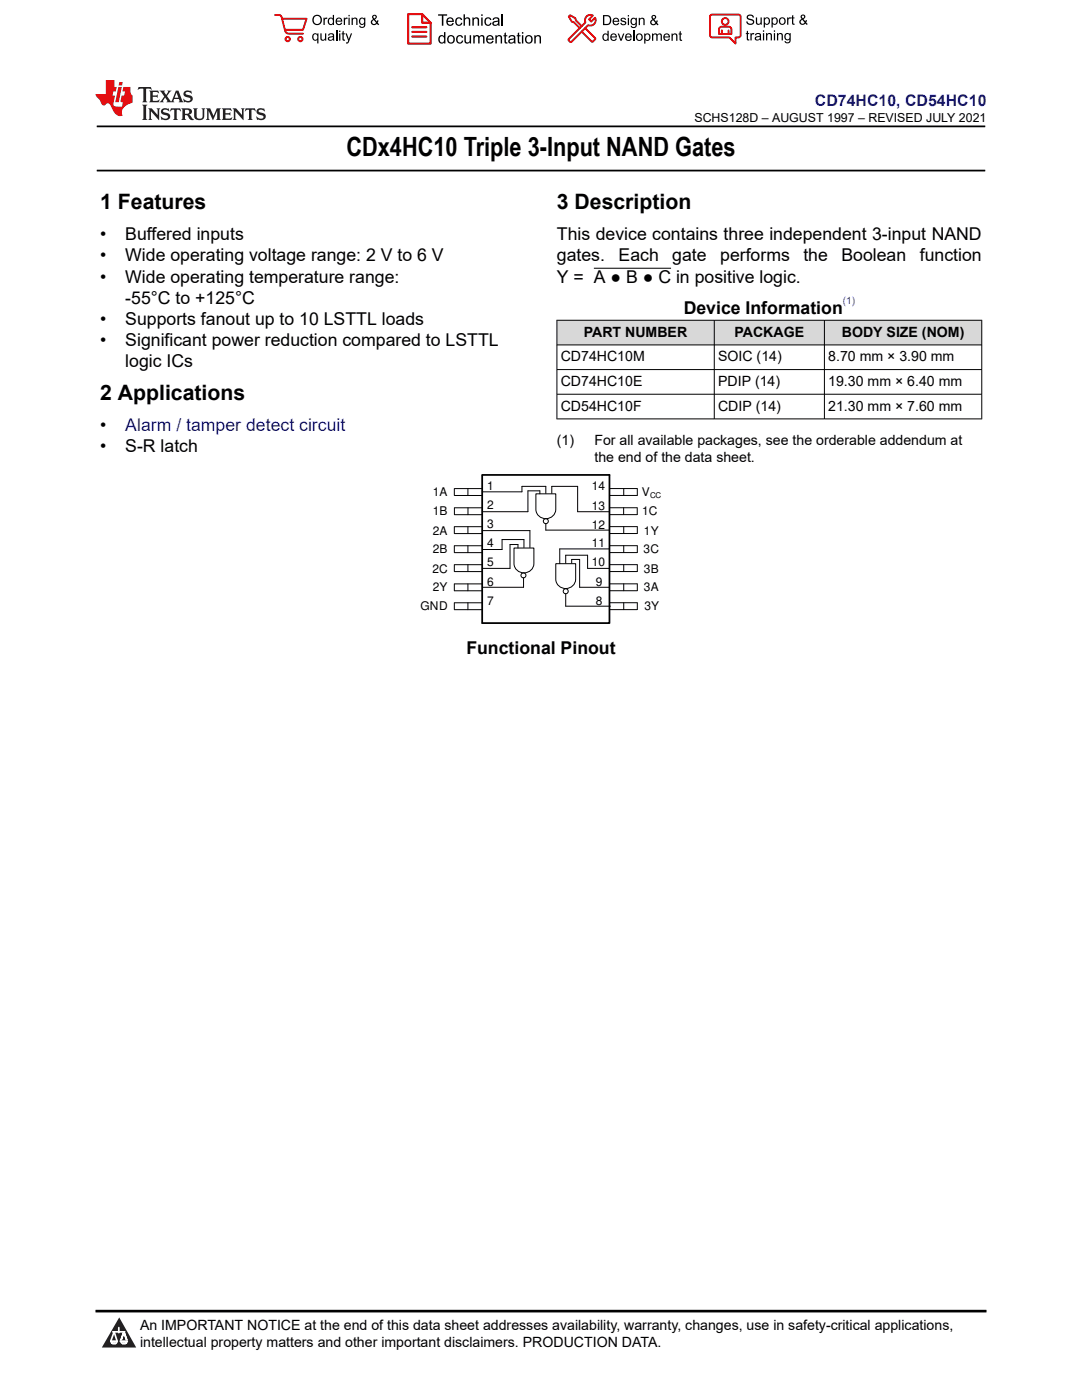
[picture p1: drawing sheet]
<svg xmlns="http://www.w3.org/2000/svg" width="216mm" height="279mm" viewBox="0 0 216 279" stroke-linecap="round" stroke-linejoin="round" font-family="sans-serif">
<path d="M19.3 25.2h177.3M19.3 34h177.3" fill="none" stroke="#000" stroke-width=".35"/>
<path d="M118.5 53.5h15.4" fill="none" stroke="#000" stroke-width=".2"/>
<g fill="#d8d8d8">
<path d="M111.1 63.9h84.8v4.9h-84.8z" fill-rule="evenodd"/>
<path d="M111.2 64h31.3v4.8h-31.3z" fill-rule="evenodd"/>
<path d="M142.6 64h21.8v4.8h-21.8z" fill-rule="evenodd"/>
<path d="M164.6 64h31.2v4.8h-31.2z" fill-rule="evenodd"/>
</g>
<g fill="none" stroke="#000" stroke-width=".2">
<path d="M111.1 63.9h84.9M111.1 68.8h84.9M111.1 73.8h84.9M111.1 78.7h84.9M111.1 63.9v19.8M142.5 63.9v19.8M164.5 63.9v19.8M195.9 63.9v19.8M90.7 97.5v1.4M90.7 97.5h5.5M90.7 98.9h5.5M93.4 97.5v1.4"/>
<path d="M96.2 98.2h8v-1.1h4.7v1.4M106.9 98.6h4v3.1a1.99 1.99 0 0 1-2 1.8 1.99 1.99 0 0 1-2-1.8zM107.7 98.6v-.6h-2.4v4.1h-9.1M110.1 98.5v-1.4h5.2v5h6.3M111.1 83.6h84.9M121.6 97.5h5.5M121.6 98.9h5.5M124.5 97.5v1.4M127.2 97.5v1.4M90.7 105.1v1.4M90.7 108.9v1.4M90.7 112.7v1.4"/>
<path d="M90.7 116.5v1.4M90.7 101.3v1.4M90.7 105.1h5.5M90.7 108.9h5.5M90.7 110.3h5.5M90.7 112.7h5.5M90.7 114.1h5.5M90.7 116.5h5.5M90.7 106.5h5.5M90.7 117.9h5.5M90.7 102.7h5.5M90.7 101.3h5.5"/>
<path d="M93.4 105.1v1.4M93.4 108.9v1.4M93.4 112.7v1.4M93.4 116.5v1.4M93.4 101.3v1.4M96.2 105.9h9.5v3.4M102.6 109.4h3.9v3.1a1.99 1.99 0 0 1-1.9 1.8 1.99 1.99 0 0 1-2-1.8zM103.4 109.4v-.7h-1.6v4.7h-5.6M104.5 115.3v1.9h-8.1M104.5 109.3v-1.6h-4.3v2h-3.8M108.9 104.5v1.3h12.7M110.9 112.5h4v3.1a1.99 1.99 0 0 1-2 1.9 1.99 1.99 0 0 1-2-1.8z"/>
<path d="M112.9 112.4v-1.6h4.3v2.6h4.4M112.9 118.5v2.5h8.9M114.1 112.4v-.8h1.6v5.6h5.9M121.6 109.5h-9.9v3M121.6 101.3h5.5M121.6 102.7h5.5M121.6 105.1h5.5M121.6 106.5h5.5M121.6 108.9h5.5M121.6 110.3h5.5M121.6 112.7h5.5M121.6 114.1h5.5"/>
<path d="M121.6 116.5h5.5M121.6 117.9h5.5M124.4 101.3v1.4M124.5 105.1v1.4M124.5 108.9v1.4M124.5 112.7v1.4M124.5 116.5v1.4M127.2 101.3v1.4M127.2 105.1v1.4M127.2 108.9v1.4M127.2 112.7v1.4M127.2 116.5v1.4"/>
<path d="M90.7 120.3v1.4M90.7 121.7h5.5M90.7 120.3h5.5M93.4 120.3v1.4M121.6 120.3h5.5M121.6 121.7h5.5M124.5 120.3v1.4M127.2 120.3v1.4"/>
<circle cx="104.4" cy="114.8" r=".5"/>
<circle cx="108.9" cy="104" r=".5"/>
<circle cx="112.9" cy="118" r=".5"/>
</g>
<path d="M96.2 94.8v29.6M96.3 94.8h25.3v29.6h-25.3" fill="none" stroke="#000" stroke-width=".35"/>
<path d="M0 0h215.9v23.8h-215.9z" fill-rule="evenodd" fill="#fff"/>
<path d="M27.7 17.4l-.2 .6 .5-.3h.6v.1v2.2l-.2 .4h1l-.2-.4v-2.2v-.1h.5l.5 .3-.1-.6zM29.8 18.1l.2 .4v1.5l-.2 .4h1.9l.1-.6a1.08 1.08 0 0 1-1.3 .2v-.7h.6l.4 .2v-.6l-.4 .2h-.6v-.6l.2-.1a1 1 0 0 1 1 .2l-.1-.5zM31.8 18.1l1 1.1-1 1.2h.9l-.2-.2 .4-.7 .5 .7-.2 .2h1.6l-.2-.2 .1-.4h1l.1 .4-.1 .2h.9l-.2-.3-.8-2h-.5l-1 2.2-.8-1.1 .9-1.1h-.8l.2 .2-.5 .7-.3-.7 .1-.2zM35.2 18.5l.4 1h-.8zM36.8 18.2a.65 .65 0 0 0-.2 .7 .65 .65 0 0 0 .6 .5l.7 .2 .1 .2a.79 .79 0 0 1-.7 .4 .79 .79 0 0 1-.7-.5l.1 .7 .2-.1a.93 .93 0 0 0 1.1 .1 .93 .93 0 0 0 .4-1 1.46 1.46 0 0 0-1.2-.6l-.1-.3a1.09 1.09 0 0 1 1.2 .2l-.2-.6-.1 .1-.6-.2zM28.4 20.9l.2 .4v2.3l-.2 .3h1l-.2-.3v-2.3l.2-.4zM29.6 21.6l.2 .4v1.6l-.2 .3h.8l-.3-.3v-1.4l1.7 1.8v-2l.2-.4h-.8l.2 .2 .1 1.1-1.2-1.3zM32.3 21.8a.65 .65 0 0 0-.2 .7 .65 .65 0 0 0 .7 .4l.6 .2 .1 .2a.79 .79 0 0 1-.7 .4 .79 .79 0 0 1-.7-.5l.1 .7 .2-.1a.93 .93 0 0 0 1.1 .1 .93 .93 0 0 0 .4-.9 1.46 1.46 0 0 0-1.2-.6l-.1-.4a1.09 1.09 0 0 1 1.2 .2l-.2-.6-.1 .1-.6-.1zM34.1 21.6l-.1 .7a.63 .63 0 0 1 .7-.4l.1 1.7-.3 .3h1l-.2-.3v-1.7a.66 .66 0 0 1 .8 .4l-.1-.7zM36.2 21.6l.2 .4v1.6l-.2 .3h.9l-.2-.2v-.7h.5l.1 .2a.79 .79 0 0 0 1.2 .6l-1-.9a.61 .61 0 0 0 .6-.6 .61 .61 0 0 0-.5-.6zM36.9 21.9h.2a.47 .47 0 0 1 .5 .1 .47 .47 0 0 1 .1 .5l-.2 .2h-.6zM38.5 21.6l.2 .2a2.27 2.27 0 0 0 .4 2 1.04 1.04 0 0 0 1.7-.7v-1.3l.2-.2h-.8l.2 .4v1.1a.6 .6 0 0 1-.6 .6 .6 .6 0 0 1-.6-.6v-1.1l.3-.4zM41.1 21.6l.2 .4v1.6l-.2 .3h.7l-.2-.3v-1.5l.9 1.9 .8-1.9v1.5l-.2 .3h1l-.3-.3v-1.6l.3-.4h-.8l-.7 1.5-.7-1.5zM44.3 21.6l.2 .4v1.6l-.2 .3h1.9l.1-.5a1.09 1.09 0 0 1-1.3 .1v-.6h.6l.4 .1v-.6l-.4 .2h-.6v-.6l.2-.1a1.01 1.01 0 0 1 1 .3l-.1-.6zM46.4 21.6l.3 .4v1.6l-.3 .3h.8l-.2-.3v-1.4l1.6 1.8v-2l.2-.4h-.7l.2 .2v1.1l-1.2-1.3zM49 21.6l-.1 .7a.63 .63 0 0 1 .8-.4v1.7l-.3 .3h1l-.2-.3v-1.7a.66 .66 0 0 1 .8 .4l-.1-.7zM51.4 21.8a.65 .65 0 0 0-.2 .7 .65 .65 0 0 0 .6 .4l.6 .2 .2 .2a.79 .79 0 0 1-.8 .4 .79 .79 0 0 1-.6-.5l.1 .7 .2-.1a.93 .93 0 0 0 1 .1 .93 .93 0 0 0 .5-.9 1.46 1.46 0 0 0-1.3-.6l-.1-.4a1.09 1.09 0 0 1 1.3 .2l-.2-.6-.2 .1-.5-.1z" fill="#231f20"/>
<path d="M21.1 16v2.8h-2.1l.1 .3 .9 1a.95 .95 0 0 0 .9 .9 .59 .59 0 0 1 .6-.4 .59 .59 0 0 1 .5 .4l.4 .8a1.59 1.59 0 0 0 2.1 1.3 1.61 1.61 0 0 1 1-2.2l1-.4-.1-1.5a1.59 1.59 0 0 1-.4-1.6h-1.4l-.2 .9h.5l-.1 .8h-.5l-.2 1v.2l.4 .1-.2 .9h-.6a.73 .73 0 0 1-1.1-.7l.3-1.5h-.5l.2-.8h.5l.2-.9h-.5v-1.4zM23.6 17.4l-.6 3h.7l.6-3zM23.8 16.4l-.1 .7h.7l.1-.7z" fill="#ed1c24"/>
<g fill="#000">
<path d="M62.3 4a1 1 0 0 1 2 0 1 1 0 0 1-2 0zM62.8 3.4a.78 .78 0 0 0-.1 1.1 .78 .78 0 0 0 1.1 .1 .78 .78 0 0 0 .1-1.1 .78 .78 0 0 0-1.1-.1z" fill-rule="evenodd"/>
<path d="M62.5 6.8l.4-.2 .4 .3v-.2h.2v2h-.2v-.7a.68 .68 0 0 1-.9-.1 .68 .68 0 0 1 0-.9zM62.6 7a.51 .51 0 0 0-.1 .6 .51 .51 0 0 0 .7 .2 .51 .51 0 0 0 .1-.7 .51 .51 0 0 0-.7-.1z" fill-rule="evenodd"/>
<path d="M64.5 3.5h.3v.3l.1-.3h.3l.1 .1-.1 .2a.32 .32 0 0 0-.3 0 .32 .32 0 0 0-.1 .4v.8h-.3z" fill-rule="evenodd"/>
<path d="M63.9 6.7h.3v.8a.36 .36 0 0 0 .3 .4 .36 .36 0 0 0 .4-.5v-.7h.2v1.4h-.2v-.2a.51 .51 0 0 1-.6 .2 .51 .51 0 0 1-.4-.5z" fill-rule="evenodd"/>
<path d="M65.6 3.7l.4-.2 .4 .2v-.7h.3v2h-.3v-.2a.7 .7 0 0 1-1-.1 .7 .7 0 0 1 .2-1zM65.8 3.8a.51 .51 0 0 0-.1 .7 .51 .51 0 0 0 .6 .2 .51 .51 0 0 0 .1-.7 .51 .51 0 0 0-.6-.2z" fill-rule="evenodd"/>
<path d="M65.6 6.8a.66 .66 0 0 1 .8-.1 .66 .66 0 0 1 .3 .8v.6h-.2l-.1-.2a.52 .52 0 0 1-.7 .2 .52 .52 0 0 1-.2-.6l.3-.2a.42 .42 0 0 0 .6-.3l-.3-.2-.3 .1-.1 .2h-.3zM65.7 7.6a.35 .35 0 0 0 .3 .4 .35 .35 0 0 0 .4-.4v-.2z" fill-rule="evenodd"/>
<path d="M67.7 6.1h.2v.3h-.2zM67.7 6.7h.2v1.4h-.2z" fill-rule="evenodd"/>
<path d="M67.1 3.7a.68 .68 0 0 1 .9-.1 .68 .68 0 0 1 .3 .7h-1.1a.42 .42 0 0 0 .3 .5 .42 .42 0 0 0 .5-.3h.3a.73 .73 0 0 1-1.1 .4 .73 .73 0 0 1-.1-1.2zM67.4 3.8l-.2 .3h.8l-.2-.4z" fill-rule="evenodd"/>
<path d="M68.6 3.5h.2v.3l.2-.3h.3l.1 .1-.1 .2a.32 .32 0 0 0-.4 0 .32 .32 0 0 0-.1 .4v.8h-.2z" fill-rule="evenodd"/>
<path d="M68.3 6.3l.3-.1v.5h.2v.1h-.2v.9l.3 .4a.36 .36 0 0 1-.4 0 .36 .36 0 0 1-.2-.4v-.9h-.1v-.1h.1z" fill-rule="evenodd"/>
<path d="M68.9 6.7h.3l.4 1.1 .4-1.1h.3l-.6 1.4a.51 .51 0 0 1-.6 .6l-.1-.3h.3l.2-.3z" fill-rule="evenodd"/>
<path d="M69.5 3h.3v.3h-.3zM69.5 3.5h.3v1.5h-.3z" fill-rule="evenodd"/>
<path d="M70.2 3.5h.2v.2a.52 .52 0 0 1 .6-.2 .52 .52 0 0 1 .3 .6v.9h-.2v-.9a.34 .34 0 0 0-.3-.4 .34 .34 0 0 0-.4 .3v1h-.2z" fill-rule="evenodd"/>
<path d="M71.8 3.7l.4-.2 .5 .2v-.2h.2v1.3a.64 .64 0 0 1-.5 .8 .64 .64 0 0 1-.7-.5h.2a.41 .41 0 0 0 .5 .2 .41 .41 0 0 0 .2-.5 .69 .69 0 0 1-.9-.1 .69 .69 0 0 1 .1-1zM72 3.8a.5 .5 0 0 0-.1 .7 .5 .5 0 0 0 .7 .1 .5 .5 0 0 0 .1-.6 .5 .5 0 0 0-.7-.2z" fill-rule="evenodd"/>
<path d="M74.4 3.1a.47 .47 0 0 1 .7 .1 .47 .47 0 0 1-.3 .7l.4 .4 .1-.3 .2 .1-.1 .4 .3 .3-.2 .2-.3-.3a.63 .63 0 0 1-1 .1 .63 .63 0 0 1 .3-1l-.3-.4zM74.5 3.4a.27 .27 0 0 0 .5 0 .27 .27 0 0 0-.5 0zM74.4 4.1a.4 .4 0 0 0 0 .6 .4 .4 0 0 0 .6-.1l-.4-.6z" fill-rule="evenodd"/>
<path d="M87.4 2.9h1.8v.2h-.7v2h-.3v-2h-.8z" fill-rule="evenodd"/>
<path d="M87.6 7.2l.5-.2 .5 .2v-.8h.3v2.3h-.3v-.2a.76 .76 0 0 1-1-.1 .76 .76 0 0 1-.1-1zM87.9 7.4a.58 .58 0 0 0-.2 .7 .58 .58 0 0 0 .8 .2 .58 .58 0 0 0 .1-.7 .58 .58 0 0 0-.7-.2z" fill-rule="evenodd"/>
<path d="M89.5 7.2a.81 .81 0 0 1 1.1 .1 .81 .81 0 0 1-.2 1.2 .81 .81 0 0 1-1.1-.2l-.1-.7zM89.6 7.4a.57 .57 0 0 0 0 .8 .57 .57 0 0 0 .8 0 .57 .57 0 0 0 0-.7 .57 .57 0 0 0-.8-.1z" fill-rule="evenodd"/>
<path d="M89.3 3.7a.77 .77 0 0 1 .9-.2 .77 .77 0 0 1 .4 .9h-1.3a.48 .48 0 0 0 .4 .5 .48 .48 0 0 0 .6-.3h.3a.83 .83 0 0 1-1.3 .4 .83 .83 0 0 1 0-1.3zM89.5 3.8l-.2 .4h1l-.3-.5z" fill-rule="evenodd"/>
<path d="M91 3.7a.7 .7 0 0 1 1.2 .3h-.2a.45 .45 0 0 0-.6-.3 .45 .45 0 0 0-.3 .6 .45 .45 0 0 0 .3 .6 .45 .45 0 0 0 .6-.4l.3 .1a.76 .76 0 0 1-1.1 .5 .76 .76 0 0 1-.3-1.1z" fill-rule="evenodd"/>
<path d="M91.2 7.2a.7 .7 0 0 1 1.2 .3l-.3 .1a.45 .45 0 0 0-.5-.4 .45 .45 0 0 0-.3 .7 .45 .45 0 0 0 .3 .6 .45 .45 0 0 0 .6-.4h.2a.76 .76 0 0 1-1 .5 .76 .76 0 0 1-.4-1.1z" fill-rule="evenodd"/>
<path d="M92.5 2.9h.3v.8a.59 .59 0 0 1 .7-.2 .59 .59 0 0 1 .3 .6v1h-.2v-1a.4 .4 0 0 0-.5-.4 .4 .4 0 0 0-.3 .5v.9h-.3z" fill-rule="evenodd"/>
<path d="M92.7 7h.2v.9a.41 .41 0 0 0 .5 .6 .41 .41 0 0 0 .3-.6v-.9h.3v1.7h-.3v-.3a.58 .58 0 0 1-.7 .3 .58 .58 0 0 1-.3-.7z" fill-rule="evenodd"/>
<path d="M94.3 3.5h.2v.2a.59 .59 0 0 1 .7-.2 .59 .59 0 0 1 .4 .6v1h-.3v-1a.41 .41 0 0 0-.4-.4 .41 .41 0 0 0-.4 .5v.9h-.2z" fill-rule="evenodd"/>
<path d="M94.4 7h.3v.3a.56 .56 0 0 1 1 0 .54 .54 0 0 1 .6-.3 .54 .54 0 0 1 .4 .5v1.2h-.3v-1.1a.34 .34 0 0 0-.3-.4 .34 .34 0 0 0-.4 .3v1.2h-.3v-1.1a.38 .38 0 0 0-.5-.3 .38 .38 0 0 0-.2 .5v.9h-.3z" fill-rule="evenodd"/>
<path d="M96 2.9h.3v.3h-.3zM96 3.5h.3v1.6h-.3z" fill-rule="evenodd"/>
<path d="M96.8 3.7a.7 .7 0 0 1 1.3 .3h-.3a.45 .45 0 0 0-.6-.3 .45 .45 0 0 0-.3 .6 .45 .45 0 0 0 .3 .6 .45 .45 0 0 0 .6-.4l.3 .1a.76 .76 0 0 1-1.1 .5 .76 .76 0 0 1-.3-1.1z" fill-rule="evenodd"/>
<path d="M97.2 7.2a.77 .77 0 0 1 .9-.1 .77 .77 0 0 1 .4 .8h-1.2a.48 .48 0 0 0 .3 .6 .48 .48 0 0 0 .6-.4l.3 .1a.83 .83 0 0 1-1.3 .3 .83 .83 0 0 1 0-1.3zM97.4 7.4l-.1 .3h.9l-.2-.4z" fill-rule="evenodd"/>
<path d="M98.8 7h.3v.3a.59 .59 0 0 1 .7-.3 .59 .59 0 0 1 .4 .7v1h-.3v-1a.41 .41 0 0 0-.5-.5 .41 .41 0 0 0-.3 .6v.9h-.3z" fill-rule="evenodd"/>
<path d="M98.4 3.7a.74 .74 0 0 1 1-.2 .74 .74 0 0 1 .3 .9v.7h-.3v-.2a.59 .59 0 0 1-.8 .3 .59 .59 0 0 1-.3-.8l1.1-.3a.42 .42 0 0 0-.4-.4 .42 .42 0 0 0-.5 .3h-.2zM98.6 4.5a.36 .36 0 0 0 .2 .5 .36 .36 0 0 0 .5-.2l.1-.5z" fill-rule="evenodd"/>
<path d="M100.7 6.6l.2-.1v.5h.3v.2h-.3v1l.1 .2h.2l.1 .3a.41 .41 0 0 1-.5-.1 .41 .41 0 0 1-.1-.4v-1h-.2v-.2h.2z" fill-rule="evenodd"/>
<path d="M101.6 7.2a.74 .74 0 0 1 .9-.2 .74 .74 0 0 1 .3 1l.1 .7h-.3v-.2a.59 .59 0 0 1-.8 .2 .59 .59 0 0 1-.3-.8l1-.3a.42 .42 0 0 0-.3-.4 .42 .42 0 0 0-.5 .3h-.3zM101.8 8.1a.36 .36 0 0 0 .1 .5 .36 .36 0 0 0 .5-.3l.2-.4z" fill-rule="evenodd"/>
<path d="M103.3 6.6l.3-.1v.5h.3v.2h-.3v1l.1 .2h.2v.3a.41 .41 0 0 1-.5-.1 .41 .41 0 0 1-.1-.4v-1h-.2v-.2h.2z" fill-rule="evenodd"/>
<path d="M104.1 6.4h.3v.3h-.3zM104.1 7h.3v1.7h-.3z" fill-rule="evenodd"/>
<path d="M105 7.2a.81 .81 0 0 1 1.1 .1 .81 .81 0 0 1-.1 1.2 .81 .81 0 0 1-1.2-.2v-.7zM105.2 7.4a.57 .57 0 0 0-.1 .8 .57 .57 0 0 0 .8 0 .57 .57 0 0 0 0-.7 .57 .57 0 0 0-.7-.1z" fill-rule="evenodd"/>
<path d="M106.6 7h.3v.3a.59 .59 0 0 1 .7-.3 .59 .59 0 0 1 .4 .7v1h-.3v-1a.41 .41 0 0 0-.5-.5 .41 .41 0 0 0-.3 .6v.9h-.3z" fill-rule="evenodd"/>
<path d="M120.3 3h.7a1 1 0 0 1 1 1 1 1 0 0 1-1 1h-.7zM120.6 3.2v1.6h.4a.77 .77 0 0 0 .7-.8 .77 .77 0 0 0-.7-.8z" fill-rule="evenodd"/>
<path d="M120.4 6.9l.4-.2 .4 .2v-.8h.3v2h-.3v-.1a.7 .7 0 0 1-.9-.2 .7 .7 0 0 1 .1-.9zM120.6 7a.51 .51 0 0 0-.1 .7 .51 .51 0 0 0 .6 .1 .51 .51 0 0 0 .1-.6 .51 .51 0 0 0-.6-.2z" fill-rule="evenodd"/>
<path d="M122 6.9a.68 .68 0 0 1 .8-.2 .68 .68 0 0 1 .3 .8h-1.1a.42 .42 0 0 0 .3 .5 .42 .42 0 0 0 .5-.3h.3a.73 .73 0 0 1-1.1 .3 .73 .73 0 0 1 0-1.1zM122.2 7l-.2 .3h.8l-.2-.4z" fill-rule="evenodd"/>
<path d="M122.4 3.7a.68 .68 0 0 1 .8-.1 .68 .68 0 0 1 .4 .8h-1.1a.42 .42 0 0 0 .3 .4 .42 .42 0 0 0 .5-.3l.3 .1a.73 .73 0 0 1-1.2 .3 .73 .73 0 0 1 0-1.2zM122.6 3.8l-.1 .3h.8l-.2-.3z" fill-rule="evenodd"/>
<path d="M123.9 3.7l.1-.1a.62 .62 0 0 1 .9 .3l-.2 .1a.29 .29 0 0 0-.3-.3 .29 .29 0 0 0-.3 .3l.1 .1a.58 .58 0 0 1 .6 .1 .58 .58 0 0 1 .1 .6 .67 .67 0 0 1-1.1-.2l.2-.1a.33 .33 0 0 0 .4 .4 .33 .33 0 0 0 .3-.4 .71 .71 0 0 1-.9-.6z" fill-rule="evenodd"/>
<path d="M123.3 6.7h.2l.4 1.2 .4-1.2h.3l-.6 1.4h-.2z" fill-rule="evenodd"/>
<path d="M125.3 3h.2v.3h-.2zM125.3 3.6h.2v1.4h-.2z" fill-rule="evenodd"/>
<path d="M124.9 6.9a.68 .68 0 0 1 .8-.2 .68 .68 0 0 1 .4 .8h-1.1a.42 .42 0 0 0 .3 .5 .42 .42 0 0 0 .5-.3h.3a.73 .73 0 0 1-1.2 .3 .73 .73 0 0 1 0-1.1zM125.1 7l-.1 .3h.8l-.2-.4z" fill-rule="evenodd"/>
<path d="M126 3.7l.4-.2 .4 .2v-.1h.3v1.2a.64 .64 0 0 1-.5 .8 .64 .64 0 0 1-.8-.5l.3 .1a.41 .41 0 0 0 .5 .2 .41 .41 0 0 0 .2-.6 .69 .69 0 0 1-.9-.1 .69 .69 0 0 1 .1-1zM126.2 3.9a.5 .5 0 0 0-.1 .6 .5 .5 0 0 0 .6 .2 .5 .5 0 0 0 .2-.7 .5 .5 0 0 0-.7-.1z" fill-rule="evenodd"/>
<path d="M126.9 7.4a.73 .73 0 0 1 1.4 0 .73 .73 0 0 1-1.4 0zM127.3 7a.5 .5 0 0 0-.1 .7 .5 .5 0 0 0 .7 0 .5 .5 0 0 0 0-.6 .5 .5 0 0 0-.6-.1z" fill-rule="evenodd"/>
<path d="M127.5 3.6h.2v.2a.52 .52 0 0 1 .6-.3 .52 .52 0 0 1 .3 .6v.9h-.2v-.9a.34 .34 0 0 0-.3-.4 .34 .34 0 0 0-.4 .3v1h-.2z" fill-rule="evenodd"/>
<path d="M128.5 6.7h.3v.2a.67 .67 0 0 1 .9 0 .67 .67 0 0 1 0 .9 .55 .55 0 0 1-.9 .2v.7h-.3zM128.9 7a.5 .5 0 0 0-.1 .7 .5 .5 0 0 0 .6 .1 .5 .5 0 0 0 .2-.6 .5 .5 0 0 0-.7-.2z" fill-rule="evenodd"/>
<path d="M130.1 6.7h.2v.2a.49 .49 0 0 1 .9 0l.4-.2a.42 .42 0 0 1 .5 .4v1h-.3v-.9a.3 .3 0 0 0-.2-.3 .3 .3 0 0 0-.4 .2v1h-.2v-.9a.33 .33 0 0 0-.5-.3 .33 .33 0 0 0-.2 .5v.7h-.2z" fill-rule="evenodd"/>
<path d="M130.1 3.1a.47 .47 0 0 1 .8 .1 .47 .47 0 0 1-.3 .7l.3 .4 .1-.2h.3l-.2 .5 .3 .3-.2 .2-.3-.3a.63 .63 0 0 1-1 .1 .63 .63 0 0 1 .3-1l-.2-.5zM130.2 3.5a.27 .27 0 0 0 .5 0 .27 .27 0 0 0-.5 0zM130.2 4.1a.4 .4 0 0 0 0 .7 .4 .4 0 0 0 .6-.2l-.5-.6z" fill-rule="evenodd"/>
<path d="M132.5 6.9a.68 .68 0 0 1 .9-.2 .68 .68 0 0 1 .3 .8h-1.1a.42 .42 0 0 0 .3 .5 .42 .42 0 0 0 .5-.3h.3a.73 .73 0 0 1-1.1 .3 .73 .73 0 0 1-.1-1.1zM132.7 7l-.1 .3h.8l-.2-.4z" fill-rule="evenodd"/>
<path d="M134 6.7h.2v.2a.52 .52 0 0 1 .6-.2 .52 .52 0 0 1 .4 .6v.8h-.3v-.8a.34 .34 0 0 0-.2-.4 .34 .34 0 0 0-.4 .2l-.1 1h-.2z" fill-rule="evenodd"/>
<path d="M135.6 6.3l.2-.1v.5h.3v.2h-.3v.8l.3 .4a.36 .36 0 0 1-.4 0 .36 .36 0 0 1-.1-.4v-.8h-.2v-.2h.2z" fill-rule="evenodd"/>
<path d="M149.2 3a.8 .8 0 0 1 1.2 .5h-.2a.44 .44 0 0 0-.5-.4 .44 .44 0 0 0-.4 .5l.2 .1a.9 .9 0 0 1 1 .8 .84 .84 0 0 1-.9 .5 .84 .84 0 0 1-.7-.7h.3a.52 .52 0 0 0 .5 .5 .52 .52 0 0 0 .5-.6l-.2-.1a.85 .85 0 0 1-1-.8z" fill-rule="evenodd"/>
<path d="M149 6.3l.3-.2v.5h.2v.2h-.2v.9l.2 .4a.36 .36 0 0 1-.4-.1 .36 .36 0 0 1-.1-.4v-.8h-.2v-.2h.2z" fill-rule="evenodd"/>
<path d="M149.7 6.6h.3v.2l.1-.2h.3l.1 .1-.1 .2a.32 .32 0 0 0-.3 0 .32 .32 0 0 0-.1 .4v.8h-.3z" fill-rule="evenodd"/>
<path d="M150.7 6.8a.66 .66 0 0 1 .9-.2 .66 .66 0 0 1 .3 .9v.6h-.2l-.1-.2a.52 .52 0 0 1-.7 .2 .52 .52 0 0 1-.2-.7l.2-.1a.42 .42 0 0 0 .7-.3l-.3-.2h-.3l-.1 .3-.3-.1zM150.9 7.5a.35 .35 0 0 0 .3 .5 .35 .35 0 0 0 .4-.4v-.3z" fill-rule="evenodd"/>
<path d="M150.8 3.5h.3v.8a.36 .36 0 0 0 .3 .5 .36 .36 0 0 0 .4-.5v-.8h.2v1.4h-.2v-.2a.51 .51 0 0 1-.6 .3 .51 .51 0 0 1-.4-.6z" fill-rule="evenodd"/>
<path d="M152.2 6.1h.3v.2h-.3zM152.2 6.6h.3v1.5h-.3z" fill-rule="evenodd"/>
<path d="M152.4 3.5h.2v.2a.67 .67 0 0 1 .9 0 .67 .67 0 0 1 .1 .9 .55 .55 0 0 1-1 .2v.7h-.2zM152.7 3.8a.5 .5 0 0 0-.1 .7 .5 .5 0 0 0 .7 .1 .5 .5 0 0 0 .1-.6 .5 .5 0 0 0-.7-.2z" fill-rule="evenodd"/>
<path d="M152.9 6.6h.2v.2a.52 .52 0 0 1 .6-.2 .52 .52 0 0 1 .3 .6v.9h-.2v-.9a.34 .34 0 0 0-.3-.4 .34 .34 0 0 0-.4 .2v1.1h-.2z" fill-rule="evenodd"/>
<path d="M153.9 3.5h.3v.2a.67 .67 0 0 1 .9 0 .67 .67 0 0 1 0 .9 .55 .55 0 0 1-.9 .2v.7h-.3zM154.3 3.8a.5 .5 0 0 0-.1 .7 .5 .5 0 0 0 .6 .1 .5 .5 0 0 0 .2-.6 .5 .5 0 0 0-.7-.2z" fill-rule="evenodd"/>
<path d="M154.4 6.1h.3v.2h-.3zM154.4 6.6h.3v1.5h-.3z" fill-rule="evenodd"/>
<path d="M155 6.6h.3v.2a.52 .52 0 0 1 .6-.2 .52 .52 0 0 1 .3 .6v.9h-.2v-.9a.34 .34 0 0 0-.3-.4 .34 .34 0 0 0-.4 .2v1.1h-.3z" fill-rule="evenodd"/>
<path d="M155.4 4.2a.75 .75 0 0 1 1.5 0 .75 .75 0 0 1-1.5 0zM155.8 3.8a.5 .5 0 0 0-.1 .7 .5 .5 0 0 0 .8 0 .5 .5 0 0 0 0-.7 .5 .5 0 0 0-.7 0z" fill-rule="evenodd"/>
<path d="M156.7 6.8l.4-.2 .5 .2v-.2h.2v1.3a.64 .64 0 0 1-.5 .7 .64 .64 0 0 1-.8-.4h.3a.41 .41 0 0 0 .5 .2 .41 .41 0 0 0 .2-.5 .69 .69 0 0 1-.9-.1 .69 .69 0 0 1 .1-1zM156.9 6.9a.5 .5 0 0 0-.1 .7 .5 .5 0 0 0 .6 .1 .5 .5 0 0 0 .2-.7 .5 .5 0 0 0-.7-.1z" fill-rule="evenodd"/>
<path d="M157.1 3.5h.2v.2l.1-.2h.3h.2l-.1 .3a.32 .32 0 0 0-.4 0 .32 .32 0 0 0-.1 .4v.7h-.2z" fill-rule="evenodd"/>
<path d="M158 3.1l.3-.1v.5h.2v.2h-.2v.8l.3 .4a.36 .36 0 0 1-.4 0 .36 .36 0 0 1-.2-.4v-.8h-.1v-.2h.1z" fill-rule="evenodd"/>
<path d="M159.9 3a.47 .47 0 0 1 .7 .1 .47 .47 0 0 1-.3 .7l.4 .5 .1-.3h.2l-.1 .5 .3 .3-.2 .2-.3-.3a.63 .63 0 0 1-1 .1 .63 .63 0 0 1 .3-1l-.3-.5zM160 3.4a.27 .27 0 0 0 .5 0 .27 .27 0 0 0-.5 0zM159.9 4.1a.4 .4 0 0 0 0 .6 .4 .4 0 0 0 .6-.2l-.4-.6z" fill-rule="evenodd"/>
</g>
<path d="M67.2 6.1v2M126.5 6.1v2" fill="none" stroke="#000" stroke-width=".25"/>
<g fill="none" stroke="#de0000" stroke-width=".37">
<path d="M54.9 3h.9a1.19 1.19 0 0 1 .6 1.2l.6 2.1a.85 .85 0 0 0 1 .4h2.5M56.3 3.7h4.9l-.7 2.2h-3.6M116.1 5.2l-1.2-1.1-.1-.5-1-.6-.3 .3 .6 1 .5 .2 1.1 1.1M116.8 5.6l1.9 2v.3l-.4 .4h-.3l-1.9-2zM116.8 5.6l.6-.6a1.07 1.07 0 0 0 1.2-.2 1.07 1.07 0 0 0 .1-1.3l-.7 .8-.5-.4 .8-.8a1.07 1.07 0 0 0-1.2 .2 1.07 1.07 0 0 0-.3 1.2l-3.3 3.3v.3l.3 .3h.2l2.1-2.1M141.7 3.1l.4-.2h5.3l.3 .2 .1 3.9-.2 .4-.8 .1v1.2l-1.3-1.2h-3.4l-.4-.2zM143.5 5.6l.5-.3 1.7 .1 .2 .5v.9h-2.4zM144 6.1v.7M145.4 6.1v.7"/>
<circle cx="57.4" cy="7.8" r=".44"/>
<circle cx="59.9" cy="7.8" r=".44"/>
<circle cx="144.7" cy="4.3" r=".67"/>
</g>
<path d="M100.2 2.9v2.2" fill="none" stroke="#000" stroke-width=".28"/>
<path d="M81.4 2.8h2.8v1.7h1.7v4.2h-4.5zM82.3 6.4h2.8M82.3 5.4h2.8M82.3 7.3h2.8M84.2 2.8l1.7 1.7" fill="none" stroke="#de0000" stroke-width=".42"/>
<path d="M0 261.4h215.9v18h-215.9z" fill-rule="evenodd" fill="#fff"/>
<path d="M23.8 262.9l3.4 6h-6.9z" fill="#231f20"/>
<path d="M22.1 267.7h1.3l-.4 .5h-.3a.55 .55 0 0 1-.6-.5z" fill-rule="evenodd" fill="#fff"/>
<path d="M22.1 267.7h1.3l-.4 .5h-.3a.55 .55 0 0 1-.6-.5z" fill="none" stroke="#231f20" stroke-width=".34"/>
<path d="M22.1 267.7h1.3l-.4 .5h-.5zM22.6 265.8h.1M22.6 265.8h2.3zM23.7 265.9h.1M23.7 264.9v1zM24 267.7h.1" fill="none" stroke="#fff" stroke-width=".34"/>
<path d="M24.7 265.8l-.7 1.9z" fill="#fff"/>
<path d="M24.7 265.8l-.7 1.9z" fill="none" stroke="#fff" stroke-width=".34"/>
<path d="M24.7 265.8l.7 1.9z" fill="#fff"/>
<path d="M24.7 265.8l.7 1.9zM25.3 267.7h.1" fill="none" stroke="#fff" stroke-width=".34"/>
<path d="M22.8 265.8l-.7 1.9z" fill="#fff"/>
<path d="M22.8 265.8l-.7 1.9z" fill="none" stroke="#fff" stroke-width=".34"/>
<path d="M22.8 265.8l.6 1.9z" fill="#fff"/>
<path d="M22.8 265.8l.6 1.9z" fill="none" stroke="#fff" stroke-width=".34"/>
<path d="M24.1 267.7h1.3a.65 .65 0 0 1-.6 .5 .65 .65 0 0 1-.7-.5z" fill-rule="evenodd" fill="#fff"/>
<path d="M24.1 267.7h1.3a.65 .65 0 0 1-.6 .5 .65 .65 0 0 1-.7-.5z" fill="none" stroke="#231f20" stroke-width=".34"/>
<path d="M24 267.7h.1M24.1 267.7h1.3l-.4 .5h-.5z" fill="none" stroke="#fff" stroke-width=".34"/>
<path d="M19 261.7h177.8" fill="none" stroke="#000" stroke-width=".53"/>
<text font-size="5.3" x="69.1" y="31.2">CDx4HC10 Triple 3-Input NAND Gates</text>
<g font-size="4.2">
<text x="20" y="41.8">1 Features</text>
<text x="111.1" y="41.8">3 Description</text>
<text x="20" y="79.9">2 Applications</text>
</g>
<g font-size="3.5">
<text x="20" y="47.9">•</text>
<text x="25" y="47.9">Buffered inputs</text>
<text x="111.1" y="47.9">This device contains three independent 3-input NAND</text>
<text x="20" y="52.2">•</text>
<text x="25" y="52.2">Wide operating voltage range: 2 V to 6 V</text>
<text x="111.1" y="52.2">gates.</text>
<text x="123.4" y="52.2">Each</text>
<text x="134.2" y="52.2">gate</text>
<text x="143.7" y="52.2">performs</text>
<text x="160.3" y="52.2">the</text>
<text x="167.9" y="52.2">Boolean</text>
<text x="183.5" y="52.2">function</text>
<text x="20" y="56.4">•</text>
<text x="25" y="56.4">Wide operating temperature range:</text>
<text x="111.1" y="56.4">Y = A ● B ● C in positive logic.</text>
<text x="20" y="64.9">•</text>
<text x="25" y="60.6">-55°C to +125°C</text>
<text x="25" y="64.9">Supports fanout up to 10 LSTTL loads</text>
<text x="136.4" y="62.8">Device Information</text>
<text x="20" y="69.1">•</text>
<text x="25" y="69.1">Significant power reduction compared to LSTTL</text>
<text x="25" y="73.3">logic ICs</text>
<text x="20" y="86">•</text>
<text x="20" y="90.3">•</text>
<text x="25" y="90.3">S-R latch</text>
<text x="93.1" y="130.5">Functional Pinout</text>
</g>
<text font-size="3.5" fill="#00f" x="25" y="86">Alarm / tamper detect circuit</text>
<text font-size="3.2" fill="#00f" x="162.6" y="21.1">CD74HC10, CD54HC10</text>
<g font-size="2.8">
<text x="116.5" y="67.2">PART NUMBER</text>
<text x="146.6" y="67.2">PACKAGE</text>
<text x="168" y="67.2">BODY SIZE (NOM)</text>
<text x="111.9" y="72.1">CD74HC10M</text>
<text x="111.9" y="77">CD74HC10E</text>
<text x="143.3" y="72.1">SOIC (14)</text>
<text x="143.3" y="77">PDIP (14)</text>
<text x="165.3" y="72.1">8.70 mm × 3.90 mm</text>
<text x="165.3" y="77">19.30 mm × 6.40 mm</text>
<text x="111.9" y="82">CD54HC10F</text>
<text x="143.3" y="82">CDIP (14)</text>
<text x="165.3" y="82">21.30 mm × 7.60 mm</text>
<text x="111.1" y="88.8">(1)</text>
<text x="118.6" y="88.8">For all available packages, see the orderable addendum at</text>
<text x="118.6" y="92.1">the end of the data sheet.</text>
<text x="27.9" y="265.5">An IMPORTANT NOTICE at the end of this data sheet addresses availability, warranty, changes, use in safety-critical applications,</text>
<text x="27.9" y="268.9">intellectual property matters and other important disclaimers. PRODUCTION DATA.</text>
</g>
<text font-size="2.5" x="138.6" y="24.3">SCHS128D – AUGUST 1997 – REVISED JULY 2021</text>
<g font-size="2.4">
<text x="86.3" y="99">1A</text>
<text x="97.2" y="97.8">1</text>
<text x="97.2" y="101.6">2</text>
<text x="118.1" y="97.9">14</text>
<text x="118.1" y="101.7">13</text>
<text x="128.1" y="99">V</text>
<text x="86.3" y="102.7">1B</text>
<text x="86.3" y="106.7">2A</text>
<text x="97.2" y="105.4">3</text>
<text x="118.1" y="105.5">12</text>
<text x="128.1" y="102.7">1C</text>
<text x="128.5" y="106.7">1Y</text>
<text x="86.3" y="110.3">2B</text>
<text x="97.2" y="109.2">4</text>
<text x="97.2" y="113">5</text>
<text x="118.1" y="109.2">11</text>
<text x="118.1" y="113.1">10</text>
<text x="128.4" y="110.3">3C</text>
<text x="86.3" y="114.3">2C</text>
<text x="86.3" y="118">2Y</text>
<text x="97.2" y="116.9">6</text>
<text x="118.9" y="117">9</text>
<text x="128.5" y="114.3">3B</text>
<text x="128.5" y="118">3A</text>
<text x="83.9" y="121.8">GND</text>
<text x="97.2" y="120.7">7</text>
<text x="118.9" y="120.8">8</text>
<text x="128.6" y="121.8">3Y</text>
</g>
<text font-size="2" fill="#00f" x="168.2" y="60.7">(1)</text>
<text font-size="1.6" x="129.8" y="99.3">CC</text>
</svg>
